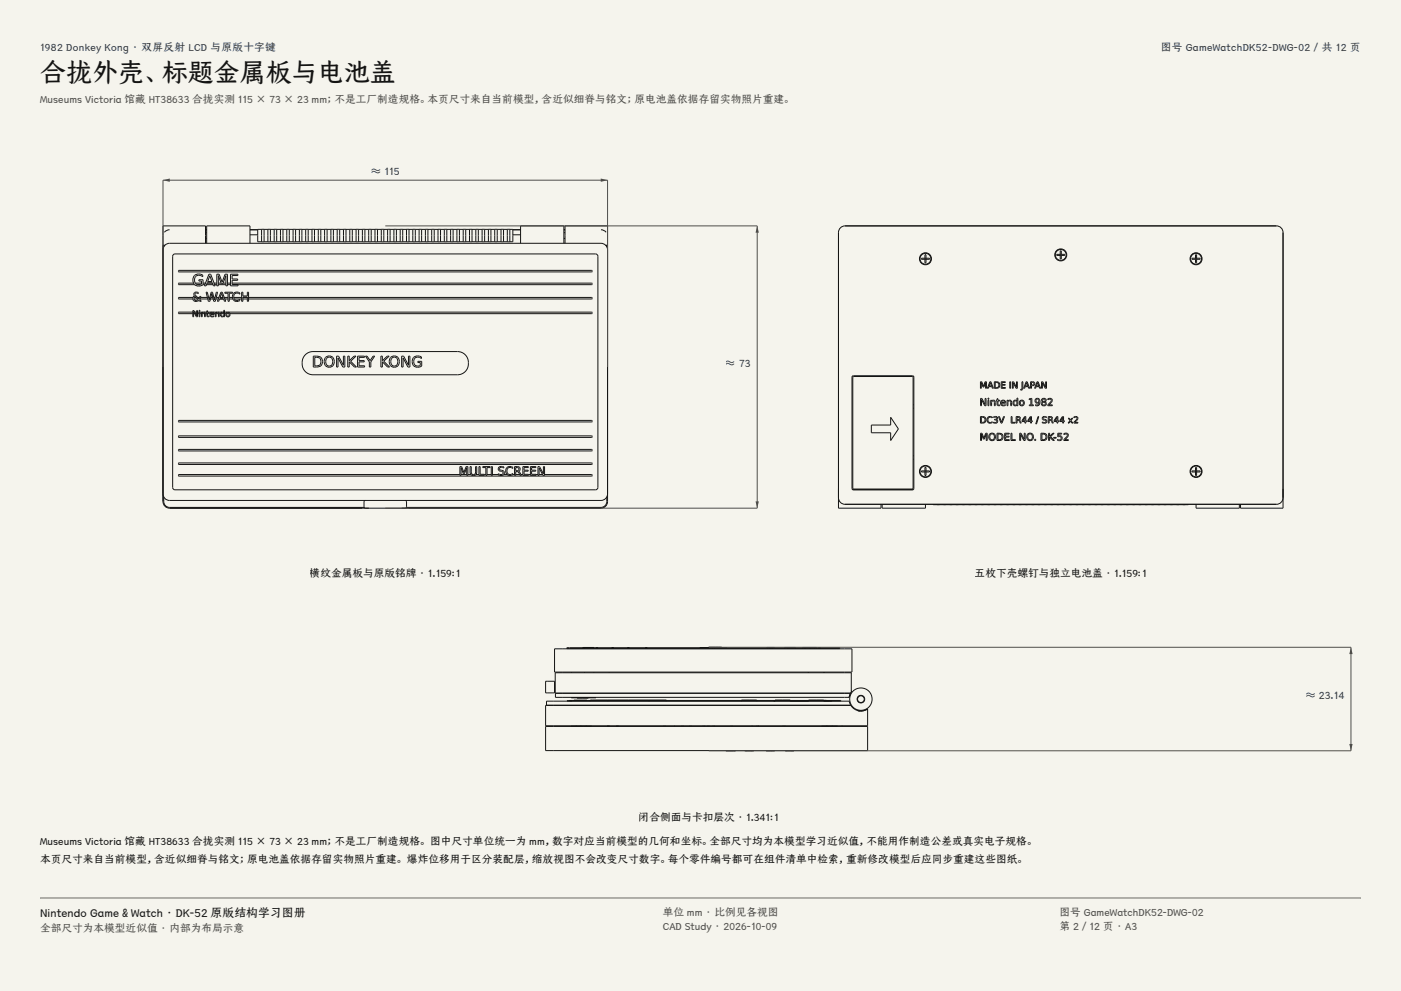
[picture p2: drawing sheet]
<svg xmlns="http://www.w3.org/2000/svg" width="420mm" height="297mm" viewBox="0 0 420 297" stroke-linecap="round" stroke-linejoin="round" font-family="sans-serif">
<g fill="#f5f4ed">
<path d="M0 0h420v297h-420z"/>
<path d="M12 12h396v275h-396z"/>
</g>
<g fill="none" stroke="#141413" stroke-width=".3">
<path d="M48.9 73.5v76.8a1.97 1.97 0 0 0 1.9 2h129.4a1.97 1.97 0 0 0 1.9-2v-76.8M48.9 74.9a1.97 1.97 0 0 1 1.9-2h129.4a1.97 1.97 0 0 1 1.9 2M48.9 73.5h.5M49.1 73.5v.1M49.1 73.6v.4M49.1 73.6h.2M50.8 68.9l-1 .2-.5 .5M52 76.3l.5-.2 126.3 .1 .4 .6v69.6l-.7 .4-126.3-.1-.4-.6v-69.3zM61.6 72.9v-5.2h-12.7v5.8M61.6 71.5h.4M61.6 69.7h.4M61.6 68.9h.4"/>
<path d="M62 72.9v-5.2h12.9v5.2M74.9 68.9h2.4M74.9 70.4h2.4M77.3 68.7h76.4v3.8h-76.4zM78.4 68.7v3.8M79.2 68.7v3.8M80.3 68.7v3.8M81.1 68.7v3.8M82.2 68.7v3.8M82.9 68.7v3.8M84.1 68.7v3.8M84.8 68.7v3.8"/>
<path d="M86 68.7v3.8M86.7 68.7v3.8M87.9 68.7v3.8M88.6 68.7v3.8M89.7 68.7v3.8M90.5 68.7v3.8M91.6 68.7v3.8M92.4 68.7v3.8M93.5 68.7v3.8M94.3 68.7v3.8M95.4 68.7v3.8M96.2 68.7v3.8"/>
<path d="M97.3 68.7v3.8M98.1 68.7v3.8M99.2 68.7v3.8M99.9 68.7v3.8M101.1 68.7v3.8M101.8 68.7v3.8M103 68.7v3.8M103.7 68.7v3.8M104.9 68.7v3.8M105.6 68.7v3.8M106.8 68.7v3.8M107.5 68.7v3.8"/>
<path d="M108.6 68.7v3.8M109.4 68.7v3.8M110.5 68.7v3.8M111.3 68.7v3.8M112.4 68.7v3.8M113.2 68.7v3.8M114.3 68.7v3.8M115.1 68.7v3.8M116.2 68.7v3.8M116.9 68.7v3.8M118.1 68.7v3.8M118.8 68.7v3.8"/>
<path d="M120 68.7v3.8M120.7 68.7v3.8M121.9 68.7v3.8M122.6 68.7v3.8M123.8 68.7v3.8M124.5 68.7v3.8M125.6 68.7v3.8M126.4 68.7v3.8M127.5 68.7v3.8M128.3 68.7v3.8M129.4 68.7v3.8M130.2 68.7v3.8"/>
<path d="M131.3 68.7v3.8M132.1 68.7v3.8M133.2 68.7v3.8M133.9 68.7v3.8M135.1 68.7v3.8M135.8 68.7v3.8M137 68.7v3.8M137.7 68.7v3.8M138.9 68.7v3.8M139.6 68.7v3.8M140.8 68.7v3.8M141.5 68.7v3.8"/>
<path d="M142.6 68.7v3.8M143.4 68.7v3.8M144.5 68.7v3.8M145.3 68.7v3.8M146.4 68.7v3.8M147.2 68.7v3.8M148.3 68.7v3.8M149.1 68.7v3.8M150.2 68.7v3.8M151 68.7v3.8M152.1 68.7v3.8M152.8 68.7v3.8"/>
<path d="M153.7 68.9h2.4M153.7 70.4h2.4M156.1 72.9v-5.2h12.9v5.2M169 71.5h.4M169 69.7h.4M169 68.9h.4M169.4 72.9v-5.2h12.7v5.8M180.2 68.9l1 .2 .5 .5M181.6 73.5h.5M181.7 73.6h.2M181.9 73.5v.1M181.9 73.6v.4"/>
<path d="M53.5 81.1l123.9-.1 .1 .4-123.9 .1zM57.8 93.5l-4.3 .1 .1 .4h4.2M57.8 93.1h.3l.9 1.5v-1.5h.2v1.8h-.3l-.9-1.5v1.5h-.2zM57.9 89.1l-4.4 .1 .1 .4h4.2M58 84.9h-4.4l-.1 .3 4.8 .1M58 93.5h.1M58 94h.4M58.2 89.6h1M58.2 89.1h.6M58.3 82.6a2.17 2.17 0 0 1 2.5-.2v.5a1.42 1.42 0 0 0-1.9-.1 1.42 1.42 0 0 0-.4 1.9 1.42 1.42 0 0 0 1.9 .5v-1h-.8v-.4h1.3v1.5a1.88 1.88 0 0 1-2.7-.1 1.88 1.88 0 0 1 .1-2.6zM58.3 87.7l.8-.1 .3 .1v.3a.51 .51 0 0 0-.7-.2 .51 .51 0 0 0 0 .8l.9 1 .3-.8h.3l-.4 1 .6 .5h-.5l-.3-.3a1.05 1.05 0 0 1-1.5 .1 1.05 1.05 0 0 1 .1-1.6zM58.4 93.5h.6"/>
<path d="M58.5 88.8l.9 1a.7 .7 0 0 1-1 .1 .7 .7 0 0 1 .1-1.1zM58.5 84.9h1.9M58.6 94h.4M59.2 93.5h1.7M59.2 94h.5M59.2 89.1h.6M59.3 85.3h.7M59.7 93h.2v.3h-.2zM59.7 93.5v1.4h.2v-1.4M59.9 94h.5M60 89.6h2.3M60.2 89.1h2"/>
<path d="M60.4 93.5v1.4h.2v-.8a.36 .36 0 0 1 .3-.4 .36 .36 0 0 1 .4 .4v.8h.3v-.8a.5 .5 0 0 0-.4-.6 .5 .5 0 0 0-.6 .3v-.3M60.6 94h.7M60.9 84.9h.7M60.9 85.3h.5M61.3 93.5h.7v-.4h.2v.4h1.2M61.5 94h.5M61.8 87.6h.3l.6 2.3 .6-2.3h.4l.6 2.3 .5-2.3h.4l-.7 2.7h-.4l-.6-2.4-.6 2.4h-.4zM61.8 93.5l.2 1.2 .5 .2 .2-.2h-.4l-.1-1h.5v-.2M61.9 85.3h2M62.1 84.9h1.6M62.2 94h.7M62.5 89.1h.4"/>
<path d="M62.6 82.2h.6l1.3 3.5h-.5l-.3-.9h-1.6l-.3 .9h-.5zM62.7 89.6h.1M62.9 82.6l.6 1.8h-1.2zM63.1 93.7a.64 .64 0 0 1 .8-.1 .64 .64 0 0 1 .3 .7h-1.1a.62 .62 0 0 0 1 .3 .71 .71 0 0 1-1 .2 .71 .71 0 0 1 0-1.1zM63.1 89.6h.8M63.2 94h.7M63.2 89.1h.6M63.3 93.8l.4-.1 .3 .4h-.9zM63.8 93.5h1.2M64.1 89.1h.4M64.2 94h.3M64.2 84.9h.8"/>
<path d="M64.2 89.6h.1M64.4 85.3h.6M64.5 93.5v1.4h.3v-.8a.36 .36 0 0 1 .3-.4 .36 .36 0 0 1 .4 .4v.8h.2v-.8a.5 .5 0 0 0-.3-.6 .5 .5 0 0 0-.6 .3v-.3M64.7 89.6h.7M64.8 94h.7M64.8 89.1h.8M65 82.2h.7l.9 2.4 .9-2.4h.7v3.5h-.5v-3.1l-.9 2.4h-.5l-.8-2.4v3.1h-.5zM65.4 93.5h1M65.5 84.9h.8M65.5 85.3h2.2M65.7 94h.4M66 89.1h.9"/>
<path d="M66.2 93.7l.4-.2 .5 .3v-.8h.2v1.9h-.2v-.2a.67 .67 0 0 1-1 0 .67 .67 0 0 1 .1-1zM66.3 94h.8M66.4 93.8a.45 .45 0 0 1 .7 .4 .45 .45 0 0 1-.7 .4zM66.4 87.9l.5 1.4h-1zM66.8 93.5h.3M66.9 84.9h.8M67 89.6l.3 .7h.4l-1.1-2.7h-.4l-1 2.7h.4l.2-.7h1.2M67.2 89.1h1.2M67.3 93.5h.8M67.3 94h.4M67.4 87.6h2.3v.3h-1v2.4h-.3v-2.4h-1zM67.4 89.6h1"/>
<path d="M68 94h.7M68.2 84.9h.9M68.2 85.3h.9M68.5 93.5l109 .1-.1 .4h-108.5M68.7 89.1h1M68.7 89.6h1.1M69.6 84.9h107.9l-.1 .4h-107.8v-1.3h1.6v-.4h-1.6v-1h1.7v-.4h-2.2v3.5h2.3v-.4M70 87.9a1.51 1.51 0 0 1 1.9-.1v.4a1.07 1.07 0 0 0-1.5 0 1.07 1.07 0 0 0 0 1.5 1.07 1.07 0 0 0 1.5 0 .91 .91 0 0 1-1.4 .6 1.54 1.54 0 0 1-.5-2.4zM70.1 89.1h2.3M70.2 89.6h2.2M72.4 87.6h.4v1.1h1.3v-1.1h.4v2.7h-.4v-1.3h-1.3v1.3h-.4zM72.8 89.1h1.3"/>
<path d="M72.8 89.6h1.3M74.5 89.1l103 .1-.1 .4h-102.9M91.5 106.3a3.2 3.2 0 0 1 2.3-.9h43.4a3.5 3.5 0 0 1 3.2 3.4 3.5 3.5 0 0 1-3.2 3.5h-43.4a3.5 3.5 0 0 1-3.1-2.2 3.5 3.5 0 0 1 .8-3.8zM93.9 106.7h.9a1.64 1.64 0 0 1 1.9 1.7 1.64 1.64 0 0 1-1.9 1.6h-.9zM94.4 107.1a1.36 1.36 0 0 1 1.8 1.3 1.36 1.36 0 0 1-1.8 1.2zM97.9 107.4a1.17 1.17 0 0 1 1.6 0 1.17 1.17 0 0 1 .2 1.5 1.09 1.09 0 0 1-1.5 .7 1.09 1.09 0 0 1-.5-1.5zM100.9 106.7h.6l1.4 2.8v-2.8h.5v3.3h-.6l-1.5-2.7v2.7h-.4zM104.3 106.7h.4v1.4l1.5-1.4h.5l-1.6 1.6 1.7 1.7h-.5l-1.6-1.6v1.6h-.4zM107.2 106.7h2.1v.4h-1.7v1h1.6v.4h-1.6v1.1h1.7v.4h-2.1zM109.6 106.7h.4l1 1.4 .9-1.4h.4l-1.1 1.7v1.6h-.5v-1.6zM114.2 106.7h.4v1.4l1.5-1.4h.6l-1.7 1.6 1.8 1.7h-.6l-1.6-1.6v1.6h-.4zM117.1 107.1a1.6 1.6 0 0 1 2.2 .2 1.6 1.6 0 0 1 0 2.2 1.6 1.6 0 0 1-2.2 .1 2.05 2.05 0 0 1 0-2.5z"/>
<path d="M117.4 107.4a1.17 1.17 0 0 1 1.6 0 1.17 1.17 0 0 1 .2 1.5 1.09 1.09 0 0 1-1.5 .7 1.09 1.09 0 0 1-.5-1.5zM120.4 106.7h.6l1.5 2.8v-2.8h.4v3.3h-.6l-1.5-2.7v2.7h-.4zM124 107.1a2.03 2.03 0 0 1 2.3-.1v.5a1.33 1.33 0 0 0-1.8-.2 1.33 1.33 0 0 0-.3 1.8 1.33 1.33 0 0 0 1.8 .4v-.8h-.7v-.4h1.1v1.4a1.77 1.77 0 0 1-2.4-.1 1.77 1.77 0 0 1 0-2.5zM53.5 126h123.9l.1 .4-123.9 .1zM53.5 130.7l123.9-.1 .1 .4-123.9 .1zM53.5 134.7h123.9l.1 .4h-123.9zM53.5 138.8l123.9-.1 .1 .4-123.9 .1zM137.9 139.8h.5l.7 1.8 .6-1.8h.6v2.6h-.4v-2.2l-.7 1.7h-.3l-.7-1.7v2.2h-.3zM143.6 139.8h.3v2.4h1.3v.2h-1.6zM144.7 139.8h2.2v.3h-.9v2.3h-.4v-2.3h-.9zM147.3 139.8h.3v2.6h-.3zM149.6 140l1.1-.2 .3 .1v.4a.68 .68 0 0 0-.8-.3 .68 .68 0 0 0-.4 .8h.2a.91 .91 0 0 1 1 .4 .91 .91 0 0 1-.1 1.1l-.7 .2-.8-.2v-.3l.3 .1a.59 .59 0 0 0 .8 .1 .59 .59 0 0 0 .1-.8 .87 .87 0 0 1-1-.4 .87 .87 0 0 1 0-1z"/>
<path d="M154.3 139.8h.8a.73 .73 0 0 1 .8 .5 .73 .73 0 0 1-.4 .9l.8 1.2h-.4l-.5-.8-.4-.3h-.4v1.1h-.3zM156.7 139.8h1.7v.3h-1.3v.8h1.2v.3h-1.2v1h1.3v.2h-1.7zM159 139.8h1.7v.3h-1.3v.8h1.2v.3h-1.2v1h1.3v.2h-1.7zM161.3 139.8h.4l1.2 2.2v-2.2h.3v2.6h-.4l-1.2-2.1v2.1h-.3zM48.9 148a1.97 1.97 0 0 0 1.9 2h129.4a1.97 1.97 0 0 0 1.9-2M49.1 148.9a2.59 2.59 0 0 0 .9 2.9l.8 .3h58.4M109.5 150l-.4 .4v1.5l.4 .4M121.5 150l.4 .4v1.5l-.4 .4M137.9 142.2h-84.3l-.1 .4h124l-.1-.4h-14.2M138.2 142.2h1.7M140.3 142.2h.9M141.9 142.2h.1"/>
<path d="M141.9 142.2l-.6-.3v-2.1h-.4v1.7a1.01 1.01 0 0 0 .6 1 1.01 1.01 0 0 0 1.2-.3M141.9 142.2l.6-.3 .1-2.1h.3v2l-.2 .4M142.7 142.2h.9M145.2 142.2h.4M146 142.2h1.3M147.6 142.2h1.8M150.2 142.2h.1M151 142.2h1M151.9 140.2a1.45 1.45 0 0 1 1.8-.2v.4a1.02 1.02 0 0 0-1.4 0 1.02 1.02 0 0 0 0 1.5 1.02 1.02 0 0 0 1.4 0v.3a1.37 1.37 0 0 1-1.9-.2 1.37 1.37 0 0 1 .1-1.8zM153.7 142.2h.6M154.6 140.1h.5a.47 .47 0 0 1 .5 .5 .47 .47 0 0 1-.5 .5h-.5zM154.6 142.2h1.2"/>
<path d="M156.2 142.2h.5M158.4 142.2h.6M160.7 142.2h.6M161.6 142.2h1.1M181.9 148.9a2.59 2.59 0 0 1-.9 2.9l-.8 .3h-58.4"/>
<circle cx="68.3" cy="94.2" r=".7"/>
<circle cx="68.4" cy="94.2" r=".49"/>
<circle cx="98.7" cy="108.3" r="1.63"/>
</g>
<path d="M48.9 110v-56h133.2v56" fill="none" stroke="#504e49" stroke-width=".3"/>
<g fill="#504e49">
<path d="M48.9 54l2-.5v1z"/>
<path d="M180.1 53.5l2 .5-2 .5z"/>
</g>
<path d="M115.5 67.7h111.5v84.6h-111.5" fill="none" stroke="#504e49" stroke-width=".3"/>
<g fill="#504e49">
<path d="M227 67.7l.5 2h-1z"/>
<path d="M226.5 150.3h1l-.5 2z"/>
</g>
<g fill="none" stroke="#141413" stroke-width=".3">
<path d="M251.9 68.3l1.4-.6h129.4a1.97 1.97 0 0 1 1.9 2v79.5a1.97 1.97 0 0 1-1.9 1.9h-129.4a1.97 1.97 0 0 1-1.9-1.9v-79.5zM276.2 77.4h2.5v.3h-2.5zM277.3 76.3h.3v2.5h-.3zM316.8 76.2h2.4v.4h-2.4zM317.8 75.2h.4v2.4h-.4zM357.3 77.4h2.5v.3h-2.5zM358.4 76.3h.3v2.5h-.3zM255.6 112.7l18-.1 .3 .2 .1 33.6-.2 .3-18 .1-.3-.2-.1-33.6zM255.8 112.9l17.9 .1-.1 33.5-17.9-.1zM293.9 114.4h.4l.5 1.3 .5-1.3h.4v2h-.2v-1.7l-.5 1.3h-.3l-.5-1.3v1.7h-.3zM294 119.4h.4l.9 1.8v-1.8h.3v2.2h-.4l-1-1.8v1.8h-.2zM296.2 120h.2v1.6h-.2z"/>
<path d="M296.2 119.3h.2v.4h-.2zM296.8 114.4h.3l.7 2h-.3l-.2-.5h-.8l-.2 .5h-.3zM296.9 114.7l.4 1h-.8zM297 120h.3v.2a.59 .59 0 0 1 .7-.3 .59 .59 0 0 1 .4 .7v1h-.3v-1a.42 .42 0 0 0-.5-.5 .42 .42 0 0 0-.3 .6v.9h-.3zM298.1 114.4a1.12 1.12 0 0 1 1.4 .3 1.12 1.12 0 0 1 0 1.4l-1.4 .3zM298.3 114.6a.81 .81 0 0 1 1.1 .8 .81 .81 0 0 1-1.1 .8zM298.9 119.5h.3v.5h.5v.2h-.5v1.1l.5 .1a.44 .44 0 0 1-.5 .2 .44 .44 0 0 1-.3-.5v-.9h-.2zM300.2 114.4h1.2v.2h-1v.6h1v.2h-1v.7h1v.3h-1.2zM301.9 120h.3v.2a.59 .59 0 0 1 .7-.3 .59 .59 0 0 1 .4 .7v1h-.3v-1a.42 .42 0 0 0-.5-.5 .42 .42 0 0 0-.3 .6v.9h-.3zM302.7 114.4h.3v2h-.3zM303.5 114.4h.4l.8 1.7v-1.7h.3v2h-.4l-.8-1.7v1.7h-.3zM306.4 114.4h.2v2.1l-.2 .3-.4 .1 .4-.4z"/>
<path d="M307.6 114.4h.3l.8 2h-.3l-.2-.5h-.9l-.1 .5h-.3zM307.8 114.7l.3 1h-.7zM308.5 119.5l.8-.1v1.9h.5v.3h-1.2v-.3h.4v-1.6l-.5 .1zM309 114.4h.6a.64 .64 0 0 1 .6 .8 .64 .64 0 0 1-1 .4v.8h-.2zM309.2 114.6h.4a.37 .37 0 0 1 .3 .4 .37 .37 0 0 1-.3 .4h-.4zM310.5 119.6a.9 .9 0 0 1 1.1 .1 .9 .9 0 0 1 .2 1.1 .92 .92 0 0 1-1.4 .7l.1-.2a.67 .67 0 0 0 .7 0 .67 .67 0 0 0 .3-.7 .72 .72 0 0 1-1.1 0 .72 .72 0 0 1 .1-1zM310.9 114.4h.3l.8 2h-.3l-.2-.5h-.9l-.2 .5h-.2zM311.1 114.7l.3 1h-.7zM312.2 114.4h.4l.9 1.7v-1.7h.2v2h-.3l-.9-1.7v1.7h-.3zM312.4 119.5a.62 .62 0 0 1 1 0 .62 .62 0 0 1-.2 .9 .64 .64 0 0 1 .2 1 .64 .64 0 0 1-1 0 .64 .64 0 0 1 .2-1l-.3-.3zM314.1 119.5a.83 .83 0 0 1 1.3 .2 .83 .83 0 0 1-.5 1.2l-.4 .4h1v.3h-1.4l.8-1a.56 .56 0 0 0 .1-.9 .56 .56 0 0 0-.9 .1zM261.2 127.4h5.8v-2.3l2.3 3.4-2.3 3.5v-2.3h-5.8z"/>
<path d="M273.7 121.3h.3M273.7 122.3h.3M273.7 136.6h.3M273.7 137.6h.3M293.9 124.8a1.12 1.12 0 0 1 1.5 .3 1.12 1.12 0 0 1-.1 1.5l-1.4 .2zM294 129.8h.4l.6 1.5 .5-1.5h.4v2.2h-.2v-1.9l-.6 1.5h-.3l-.6-1.5v1.9h-.2zM294.2 125.1a.81 .81 0 0 1 1.1 .7 .81 .81 0 0 1-1.1 .8zM296.1 125.1a.76 .76 0 0 1 1.4 .2 .77 .77 0 0 0-1.1 0 .77 .77 0 0 0 0 1.1 .77 .77 0 0 0 1.1 0 .82 .82 0 0 1-.9 .4 .82 .82 0 0 1-.7-.7zM297.9 124.9h.1a.57 .57 0 0 1 .9 0 .57 .57 0 0 1-.2 .9 .62 .62 0 0 1 .1 1 .62 .62 0 0 1-1-.3 .49 .49 0 0 0 .7 .1 .49 .49 0 0 0 .1-.7h-.4v-.2h.2a.32 .32 0 0 0 .4-.4 .32 .32 0 0 0-.4-.3l-.5 .1zM298.9 129.8a1.26 1.26 0 0 1 1.3 .2 1.26 1.26 0 0 1 .5 1.3l-.5 .6-1.3 .1zM299.2 130.1a.9 .9 0 0 1 1.2 .8 .9 .9 0 0 1-1.2 .9zM299.3 124.8h.3l.6 1.7 .7-1.7h.2l-.7 2h-.3z"/>
<path d="M300.2 120.2a.75 .75 0 0 1 .9-.2 .75 .75 0 0 1 .4 .8h-1.3a.7 .7 0 0 0 1.2 .5 .76 .76 0 0 1-1.3-.1l-.1-.7zM300.4 120.3l.5-.1 .3 .4h-1zM301.2 129.8h1.4v.3h-1.1v.6h1v.3h-1v.8h1.1v.2h-1.4zM303.1 129.8h.3v2h1v.2h-1.3zM303.1 124.8h.3v1.8h1v.2h-1.3zM303.9 120.2l.4-.3 .6 .3v-.9h.2v2.3h-.2v-.3a.75 .75 0 0 1-1.1 .1 .75 .75 0 0 1 0-1.1zM304.1 120.3a.53 .53 0 0 1 .8 .5 .53 .53 0 0 1-.8 .4zM304.6 124.8h.6a.55 .55 0 0 1 .7 .4 .55 .55 0 0 1-.3 .7l.6 .9h-.3l-.4-.7-.3-.1h-.3v.8h-.3zM304.9 125.1h.3a.35 .35 0 0 1 .4 .3 .35 .35 0 0 1-.4 .4h-.3zM305.7 129.8h.4l.9 1.9v-1.9h.3v2.2h-.4l-.9-1.8v1.8h-.3zM306 120.3a.52 .52 0 0 1 .7 .1 .52 .52 0 0 1-.1 .7 .52 .52 0 0 1-.7 0zM307.2 124.8h.3v1.3h.3v.2h-.3v.5h-.2v-.5h-.9z"/>
<path d="M307.3 125.1v1h-.7zM308.9 124.8h.3v1.3h.3v.2h-.3v.5h-.2v-.5h-.9zM309 125.1v1h-.7zM310.2 131.6h.3v.4h-.3zM311.2 124.8h.2l-.7 2.3h-.2zM312.1 129.8a1.26 1.26 0 0 1 1.3 .2 1.26 1.26 0 0 1 .5 1.3l-.5 .6-1.3 .1zM312.4 130.1a.9 .9 0 0 1 1.2 .8 .9 .9 0 0 1-1.2 .9zM312.6 125l.8-.2 .3 .1v.3a.46 .46 0 0 0-.6-.2 .46 .46 0 0 0-.2 .6 .7 .7 0 0 1 .9 .8 .7 .7 0 0 1-1.2 .4l-.1-.4a.5 .5 0 0 0 .7 .3 .5 .5 0 0 0 .1-.7 .65 .65 0 0 1-.7-.3 .65 .65 0 0 1 0-.7zM314.2 124.8h.6a.55 .55 0 0 1 .7 .4 .55 .55 0 0 1-.3 .7l.6 .9h-.3l-.4-.7-.3-.1h-.3v.8h-.3zM314.4 129.8h.3v1l.9-1h.4l-1.1 1.1 1.2 1.1h-.4l-1-1v1h-.3zM314.5 125.1h.3a.35 .35 0 0 1 .4 .3 .35 .35 0 0 1-.4 .4h-.3zM315.9 131.1h.7v.2h-.7z"/>
<path d="M316.8 124.8h.3v1.3h.3v.2h-.3v.5h-.2v-.5h-.9zM316.9 125.1v1h-.7zM317.1 129.8h1.2v.3h-.9v.5a.8 .8 0 0 1 1 .9 .8 .8 0 0 1-1.2 .5l-.2-.3a.56 .56 0 0 0 1 0 .56 .56 0 0 0-.5-.9l-.4 .1zM318.5 124.8h.3v1.3h.3v.2h-.3v.5h-.2v-.5h-.9zM318.6 125.1v1h-.7zM318.9 129.9a.83 .83 0 0 1 1.3 .3 .83 .83 0 0 1-.5 1.2l-.4 .4h1v.2h-1.4l.8-1a.56 .56 0 0 0 .1-.9 .56 .56 0 0 0-.9 .1zM320.2 125.3h.3l.4 .6 .4-.6h.3l-.5 .7 .5 .8h-.3l-.4-.6-.4 .6h-.3l.6-.8zM321.9 124.9a.75 .75 0 0 1 1.2 .2 .75 .75 0 0 1-.5 1.1l-.4 .4h1v.2h-1.3l.7-.9a.51 .51 0 0 0 .1-.8 .51 .51 0 0 0-.8 .1zM251.4 146.5v5.8h12.7v-1.2M255.7 146.8h18M264.1 146.8h.1M264.5 151.1v1.2h12.9v-1.2"/>
<path d="M264.5 146.8h.1M276.2 141.1h2.5v.4h-2.5zM277.3 140.1h.3v2.4h-.3zM279.8 151.1l1.1 .2M280.9 151.1h.8M281.7 151.3h1.1M282.8 151.1h.8M283.6 151.3h1.1M284.7 151.1h.7M285.4 151.3h1.2M286.6 151.1h.7M287.3 151.3h1.2"/>
<path d="M288.5 151.1h.7M289.2 151.3h1.2M290.4 151.1h.7M291.1 151.3h1.1M292.2 151.1h.8M293 151.3h1.1M294.1 151.1h.8M294.9 151.3h1.1M296 151.1h.8M296.8 151.3h1.1M297.9 151.1h.8M298.7 151.3h1.1"/>
<path d="M299.8 151.1h.8M300.6 151.3h1.1M301.7 151.1h.7M302.4 151.3h1.2M303.6 151.1h.7M304.3 151.3h1.2M305.5 151.1h.7M306.2 151.3h1.2M307.4 151.1h.7M308.1 151.3h1.2M309.3 151.1h.7M310 151.3h1.1"/>
<path d="M311.1 151.1h.8M311.9 151.3h1.1M313 151.1h.8M313.8 151.3h1.1M314.9 151.1h.8M315.7 151.3h1.1M316.8 151.1h.8M317.6 151.3h1.1M318.7 151.1h.7M319.4 151.3h1.2M320.6 151.1h.7M321.3 151.3h1.2"/>
<path d="M322.5 151.1h.7M323.2 151.3h1.2M324.4 151.1h.7M325.1 151.3h1.2M326.3 151.1h.7M327 151.3h1.1M328.1 151.1h.8M328.9 151.3h1.1M330 151.1h.8M330.8 151.3h1.1M331.9 151.1h.8M332.7 151.3h1.1"/>
<path d="M333.8 151.1h.8M334.6 151.3h1.1M335.7 151.1h.7M336.4 151.3h1.2M337.6 151.1h.7M338.3 151.3h1.2M339.5 151.1h.7M340.2 151.3h1.2M341.4 151.1h.7M342.1 151.3h1.2M343.3 151.1h.7M344 151.3h1.1"/>
<path d="M345.1 151.1h.8M345.9 151.3h1.1M347 151.1h.8M347.8 151.3h1.1M348.9 151.1h.8M349.7 151.3h1.1M350.8 151.1h.8M351.6 151.3h1.1M352.7 151.1h.8M353.5 151.3h1.1M354.6 151.1h.7M356.2 151.1l-.9 .2"/>
<path d="M357.3 141.1h2.5v.4h-2.5zM358.4 140.1h.3v2.4h-.3zM358.6 151.1v1.2h12.9v-1.2M384.6 146.5v5.8h-12.7v-1.2M166.2 194.4h89.2v7h-89.2zM169.9 194.1h81.8v.3h-81.8zM174.9 194h.1M174.9 194v.1M175.1 194.1h.1M178 194l-3.2 .1M178 194.1h.1M178 194v.1"/>
<path d="M178.8 194.1h.3M183.5 194.1h.3M188.2 194.1h.3M193.6 194.1h.3M212.9 194h-.5h.5M212.9 194h1.6M212.9 194h.1M213.6 194.1h-3.8h3.8M214.1 194.1h3.8h-3.8M214.5 194h.9M214.5 194h.1M215.4 194h.6"/>
<path d="M215.4 194h.1M216 194h.3h-.3M216 194h.1M229.9 194.1h.8M229.9 194v.1M230.7 194h.9M230.7 194.1h.3M231 194.1h.1M231 194.1h.5M231.5 194.1h-.1M231.5 194.1h.1M231.6 194h.6"/>
<path d="M231.6 194v.1M232.2 194v.1M235.2 194.1h.1M235.2 194v.1M236.2 194.1h.1M236.5 194.1h.1M238.4 194.1h.1M238.4 194l-3.1 .1M238.4 194v.1M240.6 194.1h.1M240.6 194v.1M240.7 194v.1"/>
<path d="M241.1 194v.1M241.2 194.1h.1M241.5 194.1h.1M242.6 194v.1M243 194v.1M244.2 194v.1M244.7 194.1h.1M244.7 194l-4 .1M244.7 194v.1M244.8 194v.1M245.6 194.1h.3M163.6 204.2h2.6v3.5h-2.6z"/>
<path d="M163.6 217.7h96.5v7.3h-96.5zM163.8 210.1h90.8l.4 1.2h-91.2zM166.5 207.8h88.5l-.4 1.2h-.7h-87.4zM171.3 209.1h7.3M171.3 209.1h.1M171.3 201.4v.2M171.6 209.9l-1.6 .1 1.6 .1M171.6 209.9h80.5v.2h-80.5M171.6 209.9v.2M172.1 209.9h2.9zM172.5 217.6l-1.3 .1M172.5 217.6l4.9 .1"/>
<path d="M172.5 217.6v.1M172.8 217.5v.1M173 209.1h.3M173 209.1v.1M173.3 209.1h.4M173.3 209.1v.1M173.7 209.1h.9M173.7 209.1v.1M174.1 217.5v.1M174.6 209.1v.1M174.6 209.1h1.4M175 209.9h1"/>
<path d="M175.2 201.4v.2M175.8 217.5v.1M176 209.1h.4M176 209.1v.1M176.4 209.1v.1M176.8 207.7v.1M177 210.1h.1M177 211.3v.1M178 201.4v.2M178.2 211.3v.1M178.5 207.7v.1M178.6 209.1h.1"/>
<path d="M182.1 217.5h.1M182.1 217.5l.1 .2M182.2 209.8l-5.2 .1M182.2 209.8h12.3M182.2 209.8v.1M182.2 210.1h.1M182.2 211.3v.1M182.6 217.5h-.5M182.6 201.4v.2M182.6 217.5l.1 .2M184.8 217.5v.1M184.8 217.6l.1 .1"/>
<path d="M185.2 217.5l-.4 .1M185.4 217.5l.1 .2M194.5 209.8l5.3 .1M194.5 209.8v.1M194.5 210.1h.1M194.5 211.3v.1M199 217.5v.2M199.4 217.5v.2M199.8 210.1h.1M199.8 211.3v.1M202.2 217.5v.2M204.4 217.5v.2"/>
<path d="M204.8 217.5v.2M206.8 217.5v.2M207.2 217.5v.2M210.8 217.5v.2M211.2 217.5v.2M212.2 217.5v.2M212.6 217.5v.2M213.8 217.5v.2M214.2 217.5v.2M219.1 217.5v.2M219.5 217.5v.2M222.3 209.9h4.5"/>
<path d="M222.3 210.1h.1M222.3 211.3v.1M225.5 217.5v.2M226.8 210.1h.1M226.8 211.3v.1M226.9 217.5v.2M227.3 217.6l.2 .1M227.3 217.5v.2M229.4 211.3v.1M230.5 211.3v.1M231.9 210.1h.4M232.3 209.9h4.6"/>
<path d="M232.3 211.3v.1M234.8 217.5v.2M235.3 217.5v.2M236.9 210.1h.1M236.9 211.3v.1M239.4 211.3v.1M240.5 211.3v.1M242.3 201.4v.2M242.4 209.9h4.6M242.4 201.4v.2M242.4 210.1h.1M242.4 211.3v.1"/>
<path d="M243.8 207.7v.1M245.5 207.7v.1M246.3 217.7h4.8M247 201.4v.2M247 210.1h.1M247 211.3v.1M247 209.9h.2M247 209.9h.1M247.1 201.4v.2M247.6 209.9h.1M247.7 209.9h.1M247.9 217.5v.1"/>
<path d="M248.2 211.3v.1M248.6 210.1h.8M249.5 217.5v.1M250.8 211.3v.1M252.5 217.5v.2M255.2 207.5v-5.9h-88.8v6.1h88.6M255.2 207.5l-.2 .2M255.2 207.1h.2l-.2 .1M255.2 207.3h.1M255.2 207.2h.1M255.3 207.2v.1M257 212.9l.8 .2"/>
<path d="M258.2 213.1h.1M260.1 212.5v5h-96.5v-6.1h91.5l1.1 1.2 1.6 .5M260.1 212.5l-1.2 .5-1.1 .1M260.1 212.5l-1.1 .5-1.2 .1M217.6 225h.1M219.9 225h.6M219.9 225h.1M220.5 225h.1M223.3 225h.1M223.3 225h1.4M224.7 225h.9M224.7 225h.1"/>
<path d="M225.6 225h.1M225.9 225h.1M226 225h.1M229.6 225h1.2M229.6 225h.1M230.8 225h.9M230.8 225h.1M231.7 225h.1M231.9 225h.1M232.2 225h.1M235.4 225h1.4M235.4 225h.1"/>
<path d="M236.8 225h.9M236.8 225h.1M237.7 225h.1M238 225h.1"/>
<circle cx="277.4" cy="77.6" r="1.8"/>
<circle cx="277.4" cy="77.6" r="1.63"/>
<circle cx="318" cy="76.4" r="1.8"/>
<circle cx="318" cy="76.4" r="1.63"/>
<circle cx="358.6" cy="77.6" r="1.8"/>
<circle cx="358.6" cy="77.6" r="1.63"/>
<circle cx="312.9" cy="120" r=".39"/>
<circle cx="297.4" cy="130.9" r="1.09"/>
<circle cx="297.4" cy="130.9" r=".82"/>
<circle cx="306.3" cy="120.7" r=".82"/>
<circle cx="308.8" cy="130.9" r="1.09"/>
<circle cx="308.8" cy="130.9" r=".82"/>
<circle cx="311" cy="120.1" r=".48"/>
<circle cx="312.9" cy="121" r=".44"/>
<circle cx="277.4" cy="141.3" r="1.8"/>
<circle cx="277.4" cy="141.3" r="1.63"/>
<circle cx="358.6" cy="141.3" r="1.8"/>
<circle cx="358.6" cy="141.3" r="1.63"/>
<circle cx="258.1" cy="209.5" r="3.4"/>
<circle cx="258.1" cy="209.5" r="1.14"/>
<circle cx="258.1" cy="209.5" r="1.01"/>
</g>
<path d="M212.5 194h192.5v31h-192.5" fill="none" stroke="#504e49" stroke-width=".3"/>
<g fill="#504e49">
<path d="M405 194l.5 2h-1z"/>
<path d="M404.5 223h1l-.5 2z"/>
</g>
<path d="M12 269.3h396zM12 269h396v.3h-396z" fill-rule="evenodd" fill="#504e49"/>
<text font-size="7.8" fill="#141413" x="12" y="24.7">合拢外壳、标题金属板与电池盖</text>
<text font-size="3.5" fill="#141413" x="12" y="274.9">Nintendo Game &amp; Watch · DK-52 原版结构学习图册</text>
<g font-size="3.2" fill="#1b365d">
<text x="12" y="15.3">1982 Donkey Kong · 双屏反射 LCD 与原版十字键</text>
<text x="348" y="15.3">图号 GameWatchDK52-DWG-02 / 共 12 页</text>
<text x="111.2" y="52.4">≈ 115</text>
<text x="217.6" y="110">≈ 73</text>
<text x="391.4" y="209.5">≈ 23.14</text>
</g>
<g font-size="3.2" fill="#504e49">
<text x="12" y="30.9">Museums Victoria 馆藏 HT38633 合拢实测 115 × 73 × 23 mm；不是工厂制造规格。本页尺寸来自当前模型，含近似细脊与铭文；原电池盖依据存留实物照片重建。</text>
<text x="198.7" y="274.5">单位 mm · 比例见各视图</text>
<text x="317.6" y="274.5">图号 GameWatchDK52-DWG-02</text>
<text x="12" y="279.3">全部尺寸为本模型近似值 · 内部为布局示意</text>
<text x="198.7" y="278.8">CAD Study · 2026-10-09</text>
<text x="317.6" y="278.8">第 2 / 12 页 · A3</text>
</g>
<g font-size="3.2" fill="#141413">
<text x="92.9" y="173">横纹金属板与原版铭牌 · 1.159:1</text>
<text x="292.2" y="173">五枚下壳螺钉与独立电池盖 · 1.159:1</text>
<text x="191.5" y="246">闭合侧面与卡扣层次 · 1.341:1</text>
<text x="12" y="253.3">Museums Victoria 馆藏 HT38633 合拢实测 115 × 73 × 23 mm；不是工厂制造规格。 图中尺寸单位统一为 mm，数字对应当前模型的几何和坐标。全部尺寸均为本模型学习近似值，不能用作制造公差或真实电子规格。</text>
<text x="12" y="258.6">本页尺寸来自当前模型，含近似细脊与铭文；原电池盖依据存留实物照片重建。 爆炸位移用于区分装配层，缩放视图不会改变尺寸数字。每个零件编号都可在组件清单中检索，重新修改模型后应同步重建这些图纸。</text>
</g>
</svg>
